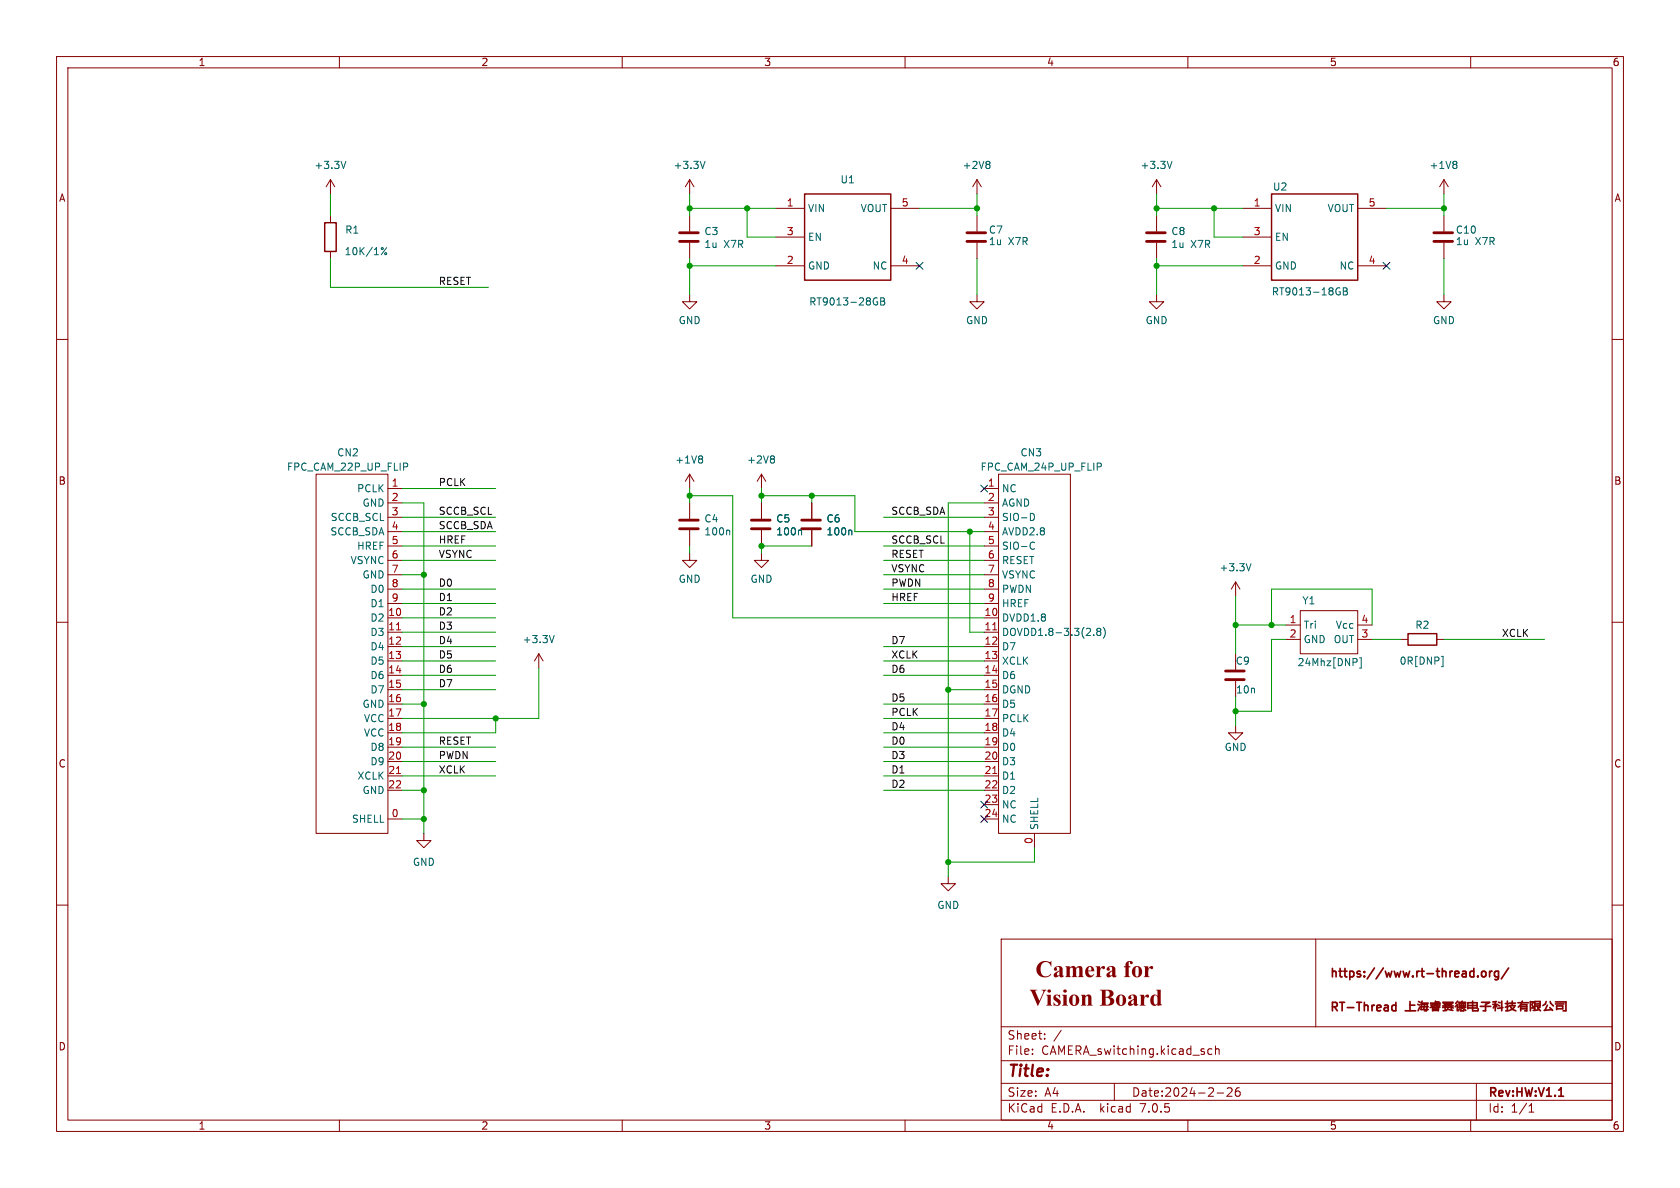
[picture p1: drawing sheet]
<svg xmlns="http://www.w3.org/2000/svg" width="297mm" height="210mm" viewBox="0 0 297 210" stroke-linecap="round" stroke-linejoin="round" font-family="sans-serif">
<g fill="none" stroke="#840000" stroke-width=".18">
<path d="M10 10h277v190h-277zM12 12h273v186h-273zM60 10v2M110 10v2M160 10v2M210 10v2M260 10v2M10 60h2M285 60h2M10 110h2M285 110h2M10 160h2"/>
<path d="M285 160h2M177 166h108v32h-108zM60 198v2M110 198v2M160 198v2M177 194.5h108M177 191.5h108M177 187.5h108M177 181.5h108M182.5 186.3v.1M182.5 185.5v.1M184.7 183.6v.1"/>
<path d="M184.7 182.8v.1M187.6 182.1l-1.3 2M210 198v2M214.2 185.5l-.4-.1-.3 .3v.4l.2 .2h.5M214.9 185.5l.2-.1 .4 .1v.9M214.9 184.9v1.5M215.2 193.2h1.1M217 192.4l.5-.1 .2 .1 .1 .3-.9 1.1h.9M219.1 192.3a.59 .59 0 0 0-.7 .6v.6l.1 .2 .5 .1 .2-.1v-.5l-.1-.3h-.4l-.3 .3M260 198v2M270.3 196.6h.9M270.3 195.5l.4-.4v1.5"/>
</g>
<path d="M275.6 193.8h.8" fill="none" stroke="#840000" stroke-width=".3"/>
<g fill="#840000">
<path d="M183.7 170.3l.8-.4 1.1 .2 .3-.2v1l-.5-.7-.7-.1-.5 .4-.2 .7 .1 .8 .3 .5h.8l.6-.4v.2l-.5 .4-.5 .1-.7-.1-.5-.3-.3-.5-.1-.6 .1-.5z"/>
<path d="M186.5 171l.7-.2h.4l.2 .3 .1 1.3 .2 .1-.3 .3-.4-.1a.21 .21 0 0 0-.1-.2 .21 .21 0 0 0-.3 .2l-.4 .1-.3-.2v-.4h.5a.23 .23 0 0 0 .2 .3 .23 .23 0 0 0 .3-.2v-.6l-.5 .5h-.5l.3-.3 .7-.4v-.4l-.2-.2a.24 .24 0 0 0-.3 .1 .24 .24 0 0 0 .1 .4l-.2 .2-.3-.1-.1-.2z"/>
<path d="M188.3 170.8h.8v.3l.5-.3 .5 .1a.2 .2 0 0 0 .1 .2 .2 .2 0 0 0 .3-.2l.4-.1 .4 .2 .1 1.5 .2 .2h-1l.2-.4v-1.1l-.2-.2-.4 .3 .1 1.2 .2 .2h-1l.2-.4v-1.1l-.2-.2-.4 .3v1.1l.2 .3h-1l.2-.4v-1.2z"/>
<path d="M192.1 171l.4-.2h.4l.3 .2 .2 .4 .1 .3h-1.1l.1 .4 .3 .3h.3l.4-.2-.4 .5-.5 .1-.4-.1-.2-.3-.1-.8h1v-.5a.31 .31 0 0 0-.4-.1 .31 .31 0 0 0-.1 .5v.1h-.5z"/>
<path d="M193.7 170.8h.8v.4l.4-.4 .4 .1-.1 .4-.4-.2-.2 .3-.1 1.1 .2 .2h-1l.2-.4v-1.2z"/>
<path d="M195.8 171l.7-.2h.4l.2 .3 .1 1.3 .2 .1-.3 .3-.3-.1a.21 .21 0 0 0-.2-.2 .21 .21 0 0 0-.3 .2l-.4 .1-.3-.2v-.4h.6a.23 .23 0 0 0 .2 .3 .23 .23 0 0 0 .2-.2v-.6l-.4 .5h-.6l.3-.3 .7-.4v-.4l-.2-.2a.24 .24 0 0 0-.3 .1 .24 .24 0 0 0 .1 .4l-.1 .2-.4-.1-.1-.2z"/>
<path d="M199.2 170.1l.6-.2 .5 .2-.2 .3-.3-.1a.14 .14 0 0 0 0-.2 .14 .14 0 0 0-.2-.1 .14 .14 0 0 0-.1 .2v.6h.3v.2h-.3v1.3a.24 .24 0 0 0 .1 .3 .24 .24 0 0 0 .2 0v.1h-1.1l.2-.2 .1-.2v-1.3h-.3v-.2h.3v-.4z"/>
<path d="M200.4 171l.7-.2 .6 .3 .2 .9-.4 .7-.7 .1-.5-.4-.2-.5h.6l.1 .5 .1 .2h.3l.1-.3v-1.1l-.2-.3-.3 .2-.1 .8h-.6v-.5z"/>
<path d="M202.2 170.8h.8v.4l.4-.4 .4 .1-.1 .4-.4-.2-.2 .3-.1 1.1 .2 .2h-1l.2-.4v-1.2z"/>
</g>
<g fill="none" stroke="#840000" stroke-width=".18">
<path d="M58.4 31.8l-.7 1.2M58.4 31.8v2.5M58.4 38.1v1.3M58.4 31.8l.8 1.2M121.9 31.8v2.5M121.9 38.1v2.8M121.9 31.8l-.7 1.2M121.9 31.8l.8 1.2M137.2 36.8h5M157.5 36.8h5.1M172.7 31.8l-.7 1.2M172.7 31.8v2.5"/>
<path d="M172.7 38.1v2.8M172.7 31.8l.8 1.2M204.5 31.8v2.5M204.5 38.1v2.8M204.5 31.8l-.8 1.2M204.5 31.8l.7 1.2M219.7 36.8h5.1M240 36.8h5.1M255.3 31.8l-.8 1.2M255.3 31.8v2.5M255.3 38.1v2.8M255.3 31.8l.7 1.2"/>
<path d="M58.4 44.5v1.2M121.9 52.1v1.2h1.3l-1.3 1.3-1.3-1.3h1.3M121.9 42.9v2.8M137.2 47h5M137.2 41.9h5M157.5 47h5.1M172.7 52.1v1.2h1.3l-1.3 1.3-1.3-1.3h1.3M172.7 42.9v2.8M204.5 52.1v1.2h1.2l-1.2 1.3-1.3-1.3h1.3M204.5 42.9v2.8M219.7 47h5.1M219.7 41.9h5.1"/>
<path d="M240 47h5.1M255.3 52.1v1.2h1.2l-1.2 1.3-1.3-1.3h1.3M255.3 42.9v2.8M55.9 83.8h12.7v63.5h-12.7zM68.6 86.4h2.5M68.6 88.9h2.5M68.6 96.5h2.5M68.6 99.1h2.5M68.6 91.4h2.5M68.6 94h2.5M121.9 97.8v1.3h1.3l-1.3 1.2-1.3-1.2h1.3M121.9 83.8l-.7 1.3"/>
<path d="M121.9 83.8v2.6M121.9 88.9v2.8M121.9 93.7v2.8M121.9 83.8l.8 1.3M134.6 97.8v1.3h1.3l-1.3 1.2-1.3-1.2h1.3M134.6 83.8l-.7 1.3M134.6 83.8v2.6M134.6 88.9v2.8M134.6 93.7v2.8M134.6 83.8l.8 1.3M143.5 88.9v2.8M143.5 93.7v2.8"/>
<path d="M174 86.4h2.5M174 88.9h2.5M174 96.5h2.5M174 99.1h2.5M174 91.4h2.5M174 94h2.5M176.5 83.8h12.7v63.5h-12.7zM68.6 109.2h2.5M68.6 111.8h2.5M68.6 114.3h2.5M68.6 116.8h2.5M68.6 119.4h2.5"/>
<path d="M68.6 101.6h2.5M68.6 104.1h2.5M68.6 106.7h2.5M95.2 115.6l-.7 1.2M95.2 115.6v2.5M95.2 115.6l.8 1.2M174 109.2h2.5M174 111.8h2.5M174 114.3h2.5M174 116.8h2.5M174 119.4h2.5M174 101.6h2.5"/>
<path d="M174 104.1h2.5M174 106.7h2.5M218.4 102.9l.8 1.2M218.4 102.9v2.5M218.4 115.6v2.8M218.4 102.9l-.7 1.2M227.3 113h2.6M227.3 110.5h2.6M229.9 108h10.1v7.6h-10.1zM240 113h2.6M240 110.5h2.6M247.6 113h1.3"/>
<path d="M254 113h1.3M68.6 121.9h2.5M68.6 124.5h2.5M68.6 127h2.5M68.6 129.5h2.5M68.6 132.1h2.5M68.6 134.6h2.5M68.6 139.7h2.5M68.6 137.2h2.5M174 121.9h2.5M174 124.5h2.5M174 127h2.5"/>
<path d="M174 129.5h2.5M174 132.1h2.5M174 134.6h2.5M174 139.7h2.5M174 137.2h2.5M218.4 128.3v1.2h1.3l-1.3 1.3-1.2-1.3h1.2M218.4 120.4v2.8M68.6 144.8h2.5M74.9 147.3v1.3h1.3l-1.3 1.3-1.2-1.3h1.2M167.6 154.9v1.3h1.3l-1.3 1.3-1.2-1.3h1.2M174 144.8h2.5M174 142.2h2.5"/>
<path d="M182.9 147.3v2.6M232.6 166v15.5M197 191.5v3M261 191.5v6.5"/>
</g>
<g fill="none" stroke="#840000" stroke-width=".3">
<path d="M246.8 177.2v1.5M246.8 177.8l-.5-.1-.2 .3v.4l.1 .2h.6M248.4 178.7h1.9M249.3 177.7h.8M249.3 177v1.7M250.6 177.5l.4 .2M250.8 177l.3 .2M251 178l-.3 .7M251.1 178h1.4M251.3 178.5h1.2M251.3 177.3h1.2M251.3 177.5l-.1 1"/>
<path d="M251.4 177l-.2 .5M251.4 177.5h.9l-.1 1.2M251.8 178.7h.3M251.8 177.5l-.1 .9M252.9 177.3l.1 .2M253 177.3h1.6v.2M253.1 178h1.2v.7M253.3 178.2h1M253.3 178.4h1M253.3 178.6h1M253.3 178v.7M253.3 177.5h.9l.4 .3"/>
<path d="M253.3 177.6l-.3 .2M253.6 177.7h.2M253.6 177.8l-.8 .3M253.8 177.1h.6M253.8 177v.3M253.8 177.7l.8 .3M255.1 177.8h1.8M255.1 177.3v-.1h1.7v.1M255.3 177.4h1.4M255.3 177.6h1.3M255.3 178h1.3v.5M255.5 178v.5"/>
<path d="M255.5 178l-.4 .1M255.6 177.3v.5l-.1 .2M256 178.2l-.3 .4-.6 .1M256.1 178.5l.7 .1M256.3 177.3v.5l.6 .4M257.6 177.6v1.1M257.7 177.5l-.4 .5M257.7 177l-.4 .4M257.8 178h1.3M257.8 177.2h1.3M258 177.4h1.1v.4h-1.1zM258 178.3l-.2 .4"/>
<path d="M258.3 178.3v.4M258.3 177.4v.4M258.3 178.2l.3 .1M258.5 177l-.1 .4M258.7 177.4v.4M258.8 178.5v.2h-.6M258.8 178.3l.3 .3M259.5 178.2h1.6v-.9h-1.6v1M259.5 177.8h1.6M260.3 177v1.7h1v-.4M261.3 172.5v.2M261.7 177.9h1.9"/>
<path d="M261.9 177.2h1.4l-.7 .3v1.2h-.4M262.1 171.8l.3-.1 .3 .3v.4l-.3 .3-.3-.1-.2-.2v-.4zM263.3 171.7v1M263.8 171.7l-.3 .1-.2 .2M263.9 177.5h.8M264.3 177.1v1.6M264.3 177.6l.3 .4M264.3 177.5l-.3 .7M264.6 177l-.7 .1M264.8 177.7l.3 .1M264.9 171.8l-.4-.1-.3 .3v.4l.1 .2h.6M264.9 171.7v1.2l-.3 .3-.3-.1"/>
<path d="M264.9 177.2l.3 .1M265.5 177v1.7M265.7 178.1l-.9 .2M266.1 177.4h.6M266.2 178.7h.2M266.5 177v1.7M266.7 171.1l-1.3 1.9M266.8 177.9l-.7 .1M266.8 177.3h1.1M266.8 177.8h1l-.5 .6-.6 .3M267 177.8l.5 .7 .5 .2M267.3 177v.8"/>
<path d="M268.3 177.3h1.9M268.8 177.6h1.1v1.1h-.3M268.8 178h1.1M268.8 178.3h1.1M268.8 177.6v1.1M268.8 177.6l-.4 .4M269.1 177l-.3 .6M270.6 177.1h.5l-.3 .4M270.6 177v1.7M270.8 177.6l.3 .6h-.3M271.3 177.8h1v-.8h-1v1.6M271.3 177.5h1"/>
<path d="M271.8 177.9l.1 .4 .4 .4M271.9 178.5l-.8 .1M272.3 178l-.4 .2M273.3 177l-.1 .5-.4 .3M273.6 177.7l-.5 .9M274 178.1l.5 .5M274.1 177v.3l.5 .5M274.3 178.5l-1.3 .1M275 177.1h1.8v1.6h-.5M275 177.5h1.5M275.2 178.3h1.1v-.5h-1.1v.7"/>
</g>
<g fill="none" stroke="#006464" stroke-width=".18">
<path d="M61.1 28.5l-.4 1.3M124.6 28.5l-.4 1.3M174.8 28.5l.2 .3-.2 .3 .2 .2v.2l-.2 .3M207.2 28.5l-.4 1.3M257.3 28.5l.3 .3-.3 .3 .3 .2v.2l-.3 .3M67.6 43.8l.2 .1-.2 .2M68.4 43.8l-1 1.2M154.8 52.6l.3 .1M154.9 53.4h.3v.4l-.3 .1M155.7 52.6h.4l.3 .3-.3 .4 .3 .1v.3l-.2 .2h-.5zM155.7 53.3h.4M236.6 50.9h.3"/>
<path d="M236.7 51.6h.2v.4l-.2 .1M237.5 50.9h.4l.2 .2-.2 .4 .2 .1 .1 .3-.2 .2h-.5zM237.5 51.5h.4M71.8 81.9l.3 .2-.1 .3-.2 .1M124 80.6l.2 .2-.2 .3 .2 .3v.2l-.2 .3M128.8 93.7l.2 .2v.7M136.7 80.6l.2 .2-.2 .3 .2 .3v.2l-.2 .3M141.5 93.7l.2 .2v.7M150.4 93.7l.2 .2v.7M182.3 95.9l.3-.1 .3 .2M182.5 90.7a.68 .68 0 0 1 .4 .7 .68 .68 0 0 1-.4 .6M182.9 97l-.3 .1-.3-.1"/>
<path d="M194.5 81.9l.2 .2-.1 .3-.1 .1M221.2 99.6l-.5 1.3M98 112.3l-.5 1.3M193.3 112.2v.1M194.1 111.6l-.2-.2 .2-.3h.3l.2 .2-.2 .3M194.1 111.6l-.2 .3 .1 .3 .1 .1h.4l.1-.2v-.2l-.2-.3M194.1 111.6h.3M195 110.9a1.46 1.46 0 0 1 0 1.9M239.9 116.5v.4M240.3 116.3h.3v1.8h-.3M254.8 116h.3v1.8h-.3"/>
<circle cx="68.2" cy="44.9" r=".18"/>
</g>
<path d="M57.4 39.4h2v5.1h-2zM142.2 34.3h15.3v15.2h-15.3zM224.8 34.3h15.2v15.2h-15.2zM248.9 112h5.1v2h-5.1z" fill="none" stroke="#840000" stroke-width=".25"/>
<path d="M70.1 111.3h.7M175.5 111.3h.7M70.1 136.7h.7M175.5 136.7h.7" fill="none" stroke="#a90000" stroke-width=".18"/>
<g fill="none" stroke="#840000" stroke-width=".5">
<path d="M120.1 41.1h3.3M120.1 42.7h3.3M170.9 41.1h3.3M170.9 42.7h3.3M202.7 41.1h3.3M202.7 42.7h3.3M253.5 41.1h3.3M253.5 42.7h3.3M120.1 91.9h3.3M120.1 93.5h3.3M132.8 91.9h3.3M132.8 93.5h3.3"/>
<path d="M141.7 91.9h3.3M141.7 93.5h3.3M216.7 118.6h3.3M216.7 120.1h3.3"/>
</g>
<g fill="none" stroke="#009600" stroke-width=".18">
<path d="M58.4 34.3v3.8M121.9 36.8h15.3M121.9 34.3v3.8M132.1 36.8v5.1h5.1M162.6 36.8h10.1M172.7 34.3v3.8M204.5 34.3v3.8M204.5 36.8h15.2M214.6 36.8v5.1h5.1M245.1 36.8h10.2M255.3 34.3v3.8M58.4 45.7v5.1h28"/>
<path d="M121.9 47h15.3M121.9 45.7v6.4M172.7 45.7v6.4M204.5 47h15.2M204.5 45.7v6.4M255.3 45.7v6.4M71.1 88.9h3.8v58.4M71.1 96.5h16.5M71.1 94h16.5M71.1 99.1h16.5M71.1 86.4h16.5M71.1 91.4h16.5"/>
<path d="M121.9 87.6h7.6v21.6h44.5M121.9 86.4v2.5M121.9 96.5v1.3M134.6 87.6h16.5v6.4h22.9M134.6 86.4v2.5M143.5 96.5h-8.9v1.3M143.5 87.6v1.3M156.2 96.5h17.8M156.2 99.1h17.8M156.2 91.4h17.8M171.4 94v17.8h2.6M174 88.9h-6.4v66"/>
<path d="M71.1 101.6h3.8M71.1 111.8h16.5M71.1 106.7h16.5M71.1 109.2h16.5M71.1 104.1h16.5M71.1 119.4h16.5M71.1 116.8h16.5M71.1 114.3h16.5M95.2 118.1v8.9h-24.1M156.2 101.6h17.8M156.2 106.7h17.8M156.2 104.1h17.8"/>
<path d="M156.2 119.4h17.8M156.2 116.8h17.8M156.2 114.3h17.8M218.4 110.5h8.9M218.4 105.4v10.2M224.8 110.5v-6.4h17.8v6.4M227.3 113h-2.5v12.7h-6.4M242.6 113h5M255.3 113h17.7M71.1 134.6h16.5M71.1 137.2h16.5M71.1 132.1h16.5"/>
<path d="M71.1 139.7h3.8M71.1 121.9h16.5M71.1 124.5h3.8M87.6 127v2.5h-16.5M156.2 134.6h17.8M156.2 137.2h17.8M156.2 127h17.8M156.2 129.5h17.8M156.2 132.1h17.8M156.2 139.7h17.8M156.2 124.5h17.8M167.6 121.9h6.4"/>
<path d="M218.4 123.2v5.1M71.1 144.8h3.8M182.9 149.9v2.5h-15.3"/>
</g>
<path d="M162 46.4l1.2 1.2M163.2 46.4l-1.2 1.2M244.5 46.4l1.2 1.2M245.7 46.4l-1.2 1.2M173.4 85.8l1.2 1.2M174.6 85.8l-1.2 1.2M173.4 144.2l1.2 1.2M173.4 141.6l1.2 1.2M174.6 144.2l-1.2 1.2M174.6 141.6l-1.2 1.2" fill="none" stroke="#000084" stroke-width=".18"/>
<g fill="#009600" stroke="#009600" stroke-width=".18">
<circle cx="74.9" cy="139.7" r=".46"/>
<circle cx="74.9" cy="144.8" r=".46"/>
<circle cx="74.9" cy="124.5" r=".46"/>
<circle cx="87.6" cy="127" r=".46"/>
<circle cx="74.9" cy="101.6" r=".46"/>
<circle cx="167.6" cy="121.9" r=".46"/>
<circle cx="171.4" cy="94" r=".46"/>
<circle cx="204.5" cy="47" r=".46"/>
<circle cx="204.5" cy="36.8" r=".46"/>
<circle cx="214.6" cy="36.8" r=".46"/>
<circle cx="255.3" cy="36.8" r=".46"/>
<circle cx="167.6" cy="152.4" r=".46"/>
<circle cx="218.4" cy="110.5" r=".46"/>
<circle cx="218.4" cy="125.7" r=".46"/>
<circle cx="224.8" cy="110.5" r=".46"/>
<circle cx="134.6" cy="87.6" r=".46"/>
<circle cx="121.9" cy="47" r=".46"/>
<circle cx="121.9" cy="36.8" r=".46"/>
<circle cx="132.1" cy="36.8" r=".46"/>
<circle cx="172.7" cy="36.8" r=".46"/>
<circle cx="121.9" cy="87.6" r=".46"/>
<circle cx="143.5" cy="87.6" r=".46"/>
<circle cx="134.6" cy="96.5" r=".46"/>
</g>
<text font-size="4.2" fill="#840000" x="183.1" y="176.4">Camerafor Vision</text>
<text font-size="2.8" fill="#840000" x="178" y="190.8">Title:</text>
<g font-size="2.1" fill="#840000">
<text x="235" y="173.1">https://www.rt-thread.org/</text>
<text x="235" y="179.1">RT-Thread</text>
<text x="178" y="183.9">Sheet:</text>
<text x="178" y="186.6">File:</text>
<text x="184" y="186.6">CAMERA_switching.kicad_sch</text>
<text x="178" y="196.8">KiCad</text>
<text x="178" y="194">Size:</text>
<text x="184.6" y="194">A4</text>
<text x="185.7" y="196.8">E.D.A.</text>
<text x="194.4" y="196.8">kicad</text>
<text x="200" y="194">Date:2024-2-26</text>
<text x="201.5" y="196.8">7.0.5</text>
<text x="263" y="194.2">Rev:HW:V1.1</text>
<text x="263" y="196.8">Id:</text>
<text x="267" y="196.8">1/1</text>
</g>
<g font-size="1.8" fill="#840000">
<text x="35" y="11.8">1</text>
<text x="85" y="11.8">2</text>
<text x="135" y="11.8">3</text>
<text x="185" y="11.8">4</text>
<text x="235" y="11.8">5</text>
<text x="285" y="11.8">6</text>
<text x="10.4" y="35.8">A</text>
<text x="285.4" y="35.8">A</text>
<text x="10.3" y="85.8">B</text>
<text x="285.3" y="85.8">B</text>
<text x="10.3" y="135.8">C</text>
<text x="285.3" y="135.8">C</text>
<text x="10.3" y="185.8">D</text>
<text x="285.3" y="185.8">D</text>
<text x="35" y="199.8">1</text>
<text x="85" y="199.8">2</text>
<text x="135" y="199.8">3</text>
<text x="185" y="199.8">4</text>
<text x="235" y="199.8">5</text>
<text x="285" y="199.8">6</text>
</g>
<g font-size="1.8" fill="#006464">
<text x="55.5" y="30">+3.3V</text>
<text x="119" y="30">+3.3V</text>
<text x="148.5" y="32.6">U1</text>
<text x="170.1" y="30">+2V8</text>
<text x="201.6" y="30">+3.3V</text>
<text x="225" y="33.8">U2</text>
<text x="252.7" y="30">+1V8</text>
<text x="61" y="41.5">R1</text>
<text x="124.5" y="41.7">C3</text>
<text x="142.7" y="37.7">VIN</text>
<text x="152.1" y="37.7">VOUT</text>
<text x="174.8" y="41.5">C7</text>
<text x="207" y="41.7">C8</text>
<text x="225.3" y="37.7">VIN</text>
<text x="234.7" y="37.7">VOUT</text>
<text x="257.3" y="41.5">C10</text>
<text x="60.9" y="45.3">10K/1%</text>
<text x="124.5" y="44">1u</text>
<text x="127.9" y="44">X7R</text>
<text x="142.7" y="47.8">GND</text>
<text x="142.7" y="42.7">EN</text>
<text x="154.2" y="47.8">NC</text>
<text x="174.8" y="43.5">1u</text>
<text x="178.2" y="43.5">X7R</text>
<text x="207" y="44">1u</text>
<text x="210.5" y="44">X7R</text>
<text x="225.3" y="47.8">GND</text>
<text x="225.3" y="42.7">EN</text>
<text x="236.8" y="47.8">NC</text>
<text x="257.3" y="43.5">1u</text>
<text x="260.8" y="43.5">X7R</text>
<text x="224.8" y="52.4">RT9013-18GB</text>
<text x="119.9" y="57.5">GND</text>
<text x="143" y="54.2">RT9013-28GB</text>
<text x="170.7" y="57.5">GND</text>
<text x="202.5" y="57.5">GND</text>
<text x="253.3" y="57.5">GND</text>
<text x="50.7" y="83.4">FPC_CAM_22P_UP_FLIP</text>
<text x="59.6" y="80.8">CN2</text>
<text x="119.3" y="82.1">+1V8</text>
<text x="132" y="82.1">+2V8</text>
<text x="173.3" y="83.4">FPC_CAM_24P_UP_FLIP</text>
<text x="180.3" y="80.8">CN3</text>
<text x="63.1" y="87.2">PCLK</text>
<text x="64.1" y="89.7">GND</text>
<text x="177" y="87.2">NC</text>
<text x="177" y="89.7">AGND</text>
<text x="58.4" y="94.8">SCCB_SDA</text>
<text x="58.5" y="92.3">SCCB_SCL</text>
<text x="124.5" y="92.5">C4</text>
<text x="124.5" y="94.8">100n</text>
<text x="137.2" y="92.5">C5</text>
<text x="137.2" y="94.8">100n</text>
<text x="146.1" y="92.5">C6</text>
<text x="146.1" y="94.8">100n</text>
<text x="177" y="92.3">SIO-D</text>
<text x="177" y="94.8">AVDD2.8</text>
<text x="62" y="99.9">VSYNC</text>
<text x="63.1" y="97.3">HREF</text>
<text x="177" y="97.3">SIO-C</text>
<text x="177" y="99.9">RESET</text>
<text x="215.5" y="101.2">+3.3V</text>
<text x="64.1" y="102.4">GND</text>
<text x="65.5" y="105">D0</text>
<text x="65.5" y="107.5">D1</text>
<text x="119.9" y="103.2">GND</text>
<text x="132.6" y="103.2">GND</text>
<text x="177" y="102.4">VSYNC</text>
<text x="177" y="105">PWDN</text>
<text x="177" y="107.5">HREF</text>
<text x="230.2" y="107">Y1</text>
<text x="65.5" y="110">D2</text>
<text x="65.5" y="112.6">D3</text>
<text x="92.3" y="113.9">+3.3V</text>
<text x="177" y="110">DVDD1.8</text>
<text x="177" y="112.6">DOVDD1.8-3.3(2.8)</text>
<text x="230.4" y="111.3">Tri</text>
<text x="230.4" y="113.9">GND</text>
<text x="235.8" y="113.9">OUT</text>
<text x="236.1" y="111.3">Vcc</text>
<text x="250.2" y="111.3">R2</text>
<text x="65.5" y="115.1">D4</text>
<text x="65.5" y="117.7">D5</text>
<text x="177" y="115.1">D7</text>
<text x="177" y="117.7">XCLK</text>
<text x="218.4" y="117.7">C9</text>
<text x="229.3" y="117.9">24Mhz[DNP]</text>
<text x="247.4" y="117.7">0R[DNP]</text>
<text x="64.1" y="125.3">GND</text>
<text x="65.5" y="120.2">D6</text>
<text x="65.5" y="122.7">D7</text>
<text x="177" y="120.2">D6</text>
<text x="177" y="122.7">DGND</text>
<text x="177" y="125.3">D5</text>
<text x="218.4" y="122.7">10n</text>
<text x="64.3" y="127.8">VCC</text>
<text x="64.3" y="130.4">VCC</text>
<text x="177" y="127.8">PCLK</text>
<text x="177" y="130.4">D4</text>
<text x="63.2" y="138">XCLK</text>
<text x="65.5" y="132.9">D8</text>
<text x="65.5" y="135.4">D9</text>
<text x="177" y="132.9">D0</text>
<text x="177" y="135.4">D3</text>
<text x="177" y="138">D1</text>
<text x="216.4" y="132.9">GND</text>
<text x="64.1" y="140.5">GND</text>
<text x="177" y="140.5">D2</text>
<text x="177" y="143.1">NC</text>
<text x="62.2" y="145.6">SHELL</text>
<text x="177" y="145.6">NC</text>
<text x="183.7" y="146.8" transform="rotate(-90 183.7 146.8)">SHELL</text>
<text x="72.9" y="153.2">GND</text>
<text x="165.6" y="160.8">GND</text>
</g>
<g font-size="1.8" fill="#a90000">
<text x="139" y="36.6">1</text>
<text x="139" y="41.7">3</text>
<text x="159.4" y="36.6">5</text>
<text x="221.6" y="36.6">1</text>
<text x="221.6" y="41.7">3</text>
<text x="241.9" y="36.6">5</text>
<text x="139" y="46.7">2</text>
<text x="159.4" y="46.7">4</text>
<text x="221.6" y="46.7">2</text>
<text x="241.9" y="46.7">4</text>
<text x="69.2" y="86.1">1</text>
<text x="69.2" y="88.6">2</text>
<text x="174.6" y="86.1">1</text>
<text x="174.6" y="88.6">2</text>
<text x="69.2" y="91.2">3</text>
<text x="69.2" y="93.7">4</text>
<text x="174.6" y="91.2">3</text>
<text x="174.6" y="93.7">4</text>
<text x="69.2" y="96.3">5</text>
<text x="69.2" y="98.8">6</text>
<text x="69.2" y="101.3">7</text>
<text x="174.6" y="96.3">5</text>
<text x="174.6" y="98.8">6</text>
<text x="174.6" y="101.3">7</text>
<text x="69.2" y="103.9">8</text>
<text x="69.2" y="106.4">9</text>
<text x="174.6" y="103.9">8</text>
<text x="174.6" y="106.4">9</text>
<text x="68.6" y="109">10</text>
<text x="68.6" y="111.5">11</text>
<text x="174" y="109">10</text>
<text x="174" y="111.5">11</text>
<text x="227.9" y="110.2">1</text>
<text x="227.9" y="112.8">2</text>
<text x="240.6" y="112.8">3</text>
<text x="240.6" y="110.2">4</text>
<text x="68.6" y="114">12</text>
<text x="68.6" y="116.6">13</text>
<text x="68.6" y="119.1">14</text>
<text x="174" y="114">12</text>
<text x="174" y="116.6">13</text>
<text x="174" y="119.1">14</text>
<text x="68.6" y="121.7">15</text>
<text x="68.6" y="124.2">16</text>
<text x="174" y="121.7">15</text>
<text x="174" y="124.2">16</text>
<text x="68.6" y="126.7">17</text>
<text x="68.6" y="129.3">18</text>
<text x="68.6" y="131.8">19</text>
<text x="174" y="126.7">17</text>
<text x="174" y="129.3">18</text>
<text x="174" y="131.8">19</text>
<text x="68.6" y="134.4">20</text>
<text x="68.6" y="136.9">21</text>
<text x="174" y="134.4">20</text>
<text x="174" y="136.9">21</text>
<text x="68.6" y="139.4">22</text>
<text x="174" y="139.4">22</text>
<text x="174" y="142">23</text>
<text x="69.2" y="144.5">0</text>
<text x="174" y="144.5">24</text>
<text x="182.6" y="149.3" transform="rotate(-90 182.6 149.3)">0</text>
</g>
<g font-size="1.8" fill="#0f0f0f">
<text x="77.5" y="50.5">RESET</text>
<text x="77.5" y="86">PCLK</text>
<text x="77.5" y="91.1">SCCB_SCL</text>
<text x="77.5" y="93.6">SCCB_SDA</text>
<text x="157.5" y="91.1">SCCB_SDA</text>
<text x="77.5" y="98.7">VSYNC</text>
<text x="77.5" y="96.2">HREF</text>
<text x="157.5" y="96.2">SCCB_SCL</text>
<text x="157.5" y="101.3">VSYNC</text>
<text x="157.5" y="98.7">RESET</text>
<text x="77.5" y="103.8">D0</text>
<text x="77.5" y="106.3">D1</text>
<text x="157.5" y="106.3">HREF</text>
<text x="157.5" y="103.8">PWDN</text>
<text x="77.5" y="114">D4</text>
<text x="77.5" y="108.9">D2</text>
<text x="77.5" y="111.4">D3</text>
<text x="157.5" y="114">D7</text>
<text x="265.4" y="112.7">XCLK</text>
<text x="77.5" y="119">D6</text>
<text x="77.5" y="116.5">D5</text>
<text x="157.5" y="119">D6</text>
<text x="157.5" y="116.5">XCLK</text>
<text x="77.5" y="121.6">D7</text>
<text x="157.5" y="124.1">D5</text>
<text x="77.5" y="131.7">RESET</text>
<text x="157.5" y="129.2">D4</text>
<text x="157.5" y="126.7">PCLK</text>
<text x="157.5" y="131.7">D0</text>
<text x="77.5" y="134.3">PWDN</text>
<text x="77.5" y="136.8">XCLK</text>
<text x="157.5" y="136.8">D1</text>
<text x="157.5" y="134.3">D3</text>
<text x="157.5" y="139.4">D2</text>
</g>
</svg>
